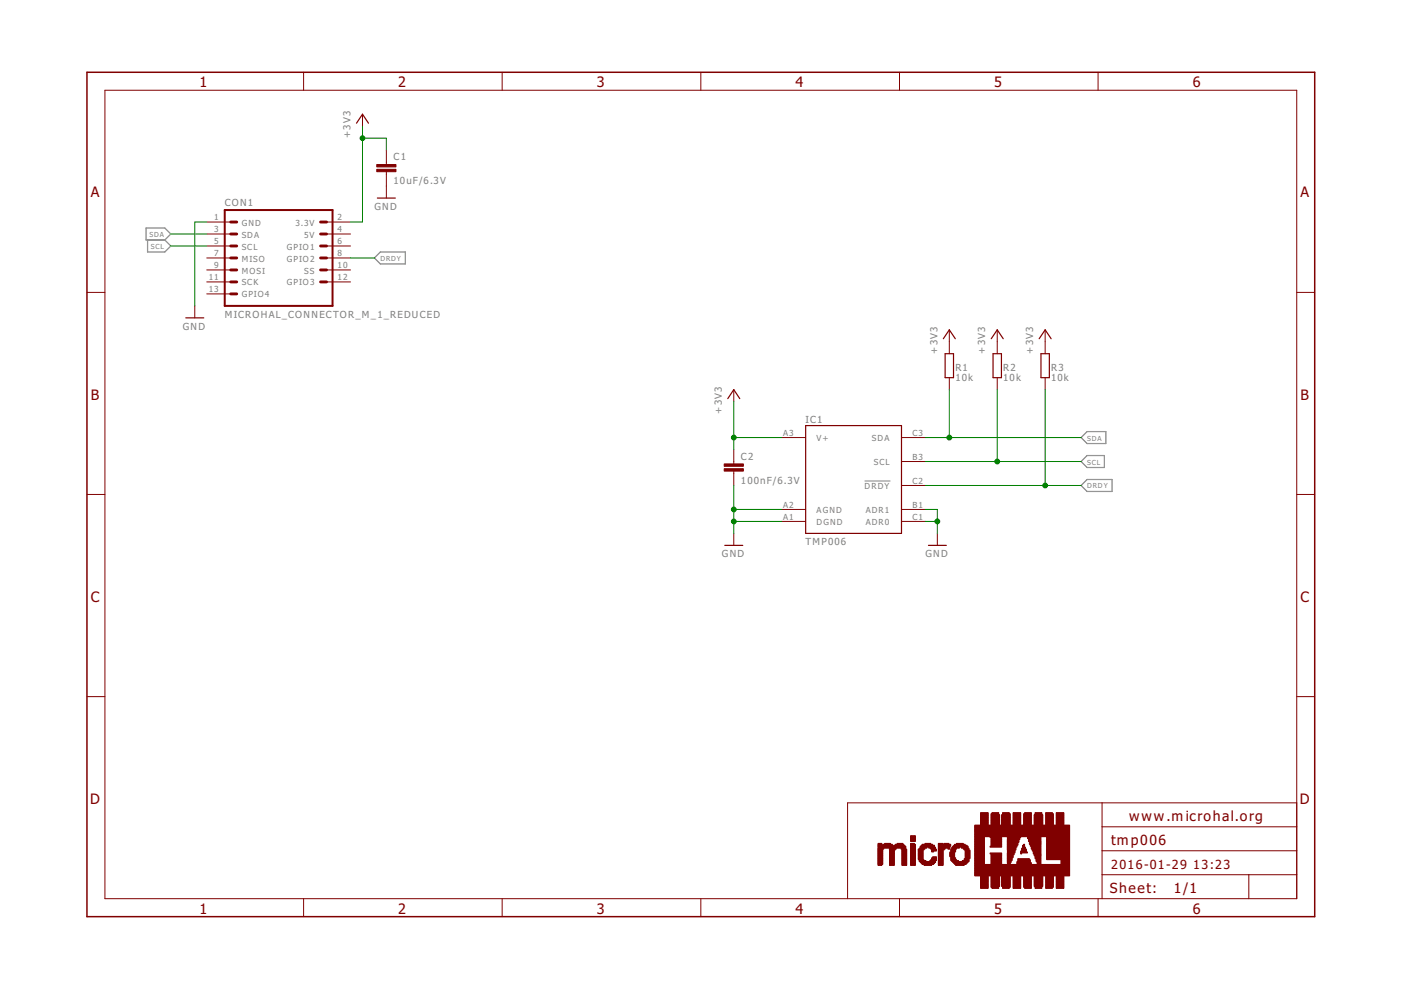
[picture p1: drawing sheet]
<svg xmlns="http://www.w3.org/2000/svg" width="297mm" height="210mm" viewBox="0 0 297 210" stroke-linecap="round" stroke-linejoin="round" font-family="sans-serif">
<path d="M183.3 102h5.5" fill="none" stroke="#808080" stroke-width=".21"/>
<path d="M31 48.3h3.9l1.3 1.3-1.3 1.3h-3.9zM31.3 50.9v2.5h3.6l1.3-1.2-1.3-1.3M80.6 53.4h5.3v2.6h-5.3l-1.2-1.3zM229.2 92.8l1.3-1.3h4v2.5h-4zM229.2 97.9l1.3-1.3h3.6v2.5h-3.6zM229.2 102.9l1.3-1.2h5.3v2.5h-5.3z" fill="none" stroke="#808080" stroke-width=".25"/>
<g fill="none" stroke="#800000" stroke-width=".21">
<path d="M22.2 19.1h252.7v171.4h-252.7zM64.4 15.3v3.8M106.5 15.3v3.8M148.6 15.3v3.8M190.7 15.3v3.8M232.8 15.3v3.8M76.9 24.2v2.6M81.9 31.8v3.1M81.9 36.4v5.6M43.8 47.1h5.1M43.8 49.6h5.1M43.8 52.2h5.1"/>
<path d="M43.8 54.7h5.1M43.8 57.2h5.1M43.8 59.8h5.1M69.2 47.1h5.1M69.2 49.6h5.1M69.2 52.2h5.1M69.2 54.7h5.1M69.2 57.2h5.1M69.2 59.8h5.1M18.4 62h3.8M41.3 64.9v2.5M43.8 62.3h5.1"/>
<path d="M201.3 69.9v5.1M211.4 69.9v5.1M221.6 69.9v5.1M274.9 62h3.8M155.6 82.6v2.6M155.6 95.3v3.1M155.6 99.9v3M165.7 92.8h5.1M191.1 97.9h5.1M191.1 92.8h5.1M201.3 80.1v2.5M211.4 80.1v2.5"/>
<path d="M221.6 80.1v2.5M18.4 104.8h3.8M155.6 113.1v2.5M165.7 110.6h5.1M165.7 108h5.1M191.1 110.6h5.1M191.1 108h5.1M191.1 102.9h5.1M198.7 113.1v2.5M274.9 104.8h3.8M18.4 147.7h3.8M274.9 147.7h3.8"/>
<path d="M233.7 170.2v20.3M233.7 175.3h41.2M274.9 170.2h-95.2v20.3M64.4 190.5v3.9M106.5 190.5v3.9M148.6 190.5v3.9M190.7 190.5v3.9M232.8 190.5v3.9M233.7 185.5h41.2M233.7 180.4h41.2M264.8 185.5v5"/>
</g>
<path d="M18.4 15.3h260.3v179.1h-260.3z" fill="none" stroke="#800000" stroke-width=".32"/>
<g fill="#800000" stroke="#800000" stroke-width=".21">
<path d="M207.9 188.2h1.6v.2h-1.6z"/>
<path d="M210.3 188.2h1.5v.2h-1.5z"/>
<path d="M212.6 188.2h1.4v.2h-1.4z"/>
<path d="M214.8 188.2h1.6v.2h-1.6z"/>
<path d="M217.2 188.2h1.5v.2h-1.5z"/>
<path d="M219.5 188.2h1.4v.2h-1.4z"/>
<path d="M221.7 188.2h1.4v.2h-1.4z"/>
<path d="M223.9 188.2h1.7v.2h-1.7z"/>
<path d="M207.9 187.9h1.6v.3h-1.6z"/>
<path d="M210.1 187.9h1.6v.3h-1.6z"/>
<path d="M212.6 187.9h1.6v.3h-1.6z"/>
<path d="M214.8 187.9h1.6v.3h-1.6z"/>
<path d="M217 187.9h1.7v.3h-1.7z"/>
<path d="M219.5 187.9h1.4v.3h-1.4z"/>
<path d="M221.7 187.9h1.6v.3h-1.6z"/>
<path d="M223.9 187.9h1.7v.3h-1.7z"/>
<path d="M207.9 187.7h1.6v.3h-1.6z"/>
<path d="M210.1 187.7h1.8v.3h-1.8z"/>
<path d="M212.4 187.7h1.8v.3h-1.8z"/>
<path d="M214.8 187.7h1.6v.3h-1.6z"/>
<path d="M217 187.7h1.7v.3h-1.7z"/>
<path d="M219.3 187.7h1.8v.3h-1.8z"/>
<path d="M221.7 187.7h1.6v.3h-1.6z"/>
<path d="M223.9 187.7h1.7v.3h-1.7z"/>
<path d="M207.9 187.5h1.6v.2h-1.6z"/>
<path d="M210.1 187.5h1.8v.2h-1.8z"/>
<path d="M212.4 187.5h1.8v.2h-1.8z"/>
<path d="M214.8 187.5h1.6v.2h-1.6z"/>
<path d="M217 187.5h1.7v.2h-1.7z"/>
<path d="M219.3 187.5h1.8v.2h-1.8z"/>
<path d="M221.7 187.5h1.6v.2h-1.6z"/>
<path d="M223.9 187.5h1.7v.2h-1.7z"/>
<path d="M207.9 187.3h1.6v.3h-1.6z"/>
<path d="M210.1 187.3h1.8v.3h-1.8z"/>
<path d="M212.4 187.3h1.8v.3h-1.8z"/>
<path d="M214.8 187.3h1.6v.3h-1.6z"/>
<path d="M217 187.3h1.7v.3h-1.7z"/>
<path d="M219.3 187.3h1.8v.3h-1.8z"/>
<path d="M221.7 187.3h1.6v.3h-1.6z"/>
<path d="M223.9 187.3h1.7v.3h-1.7z"/>
<path d="M207.9 187.1h1.6v.2h-1.6z"/>
<path d="M210.1 187.1h1.8v.2h-1.8z"/>
<path d="M212.4 187.1h1.8v.2h-1.8z"/>
<path d="M214.8 187.1h1.6v.2h-1.6z"/>
<path d="M217 187.1h1.7v.2h-1.7z"/>
<path d="M219.3 187.1h1.8v.2h-1.8z"/>
<path d="M221.7 187.1h1.6v.2h-1.6z"/>
<path d="M223.9 187.1h1.7v.2h-1.7z"/>
<path d="M207.9 186.9h1.6v.2h-1.6z"/>
<path d="M210.1 186.9h1.8v.2h-1.8z"/>
<path d="M212.4 186.9h1.8v.2h-1.8z"/>
<path d="M214.8 186.9h1.6v.2h-1.6z"/>
<path d="M217 186.9h1.7v.2h-1.7z"/>
<path d="M219.3 186.9h1.8v.2h-1.8z"/>
<path d="M221.7 186.9h1.6v.2h-1.6z"/>
<path d="M223.9 186.9h1.7v.2h-1.7z"/>
<path d="M207.9 186.7h1.6v.2h-1.6z"/>
<path d="M210.1 186.7h1.8v.2h-1.8z"/>
<path d="M212.4 186.7h1.8v.2h-1.8z"/>
<path d="M214.8 186.7h1.6v.2h-1.6z"/>
<path d="M217 186.7h1.7v.2h-1.7z"/>
<path d="M219.3 186.7h1.8v.2h-1.8z"/>
<path d="M221.7 186.7h1.6v.2h-1.6z"/>
<path d="M223.9 186.7h1.7v.2h-1.7z"/>
<path d="M207.9 186.5h1.6v.2h-1.6z"/>
<path d="M210.1 186.5h1.8v.2h-1.8z"/>
<path d="M212.4 186.5h1.8v.2h-1.8z"/>
<path d="M214.8 186.5h1.6v.2h-1.6z"/>
<path d="M217 186.5h1.7v.2h-1.7z"/>
<path d="M219.3 186.5h1.8v.2h-1.8z"/>
<path d="M221.7 186.5h1.6v.2h-1.6z"/>
<path d="M223.9 186.5h1.7v.2h-1.7z"/>
<path d="M207.9 186.3h1.6v.2h-1.6z"/>
<path d="M210.1 186.3h1.8v.2h-1.8z"/>
<path d="M212.4 186.3h1.8v.2h-1.8z"/>
<path d="M214.8 186.3h1.6v.2h-1.6z"/>
<path d="M217 186.3h1.7v.2h-1.7z"/>
<path d="M219.3 186.3h1.8v.2h-1.8z"/>
<path d="M221.7 186.3h1.6v.2h-1.6z"/>
<path d="M223.9 186.3h1.7v.2h-1.7z"/>
<path d="M207.9 186.1h1.6v.2h-1.6z"/>
<path d="M210.1 186.1h1.8v.2h-1.8z"/>
<path d="M212.4 186.1h1.8v.2h-1.8z"/>
<path d="M214.8 186.1h1.6v.2h-1.6z"/>
<path d="M217 186.1h1.7v.2h-1.7z"/>
<path d="M219.3 186.1h1.8v.2h-1.8z"/>
<path d="M221.7 186.1h1.6v.2h-1.6z"/>
<path d="M223.9 186.1h1.7v.2h-1.7z"/>
<path d="M207.9 185.9h1.6v.2h-1.6z"/>
<path d="M210.1 185.9h1.8v.2h-1.8z"/>
<path d="M212.4 185.9h1.8v.2h-1.8z"/>
<path d="M214.8 185.9h1.6v.2h-1.6z"/>
<path d="M217 185.9h1.7v.2h-1.7z"/>
<path d="M219.3 185.9h1.8v.2h-1.8z"/>
<path d="M221.7 185.9h1.6v.2h-1.6z"/>
<path d="M223.9 185.9h1.7v.2h-1.7z"/>
<path d="M207.9 185.7h1.6v.2h-1.6z"/>
<path d="M210.1 185.7h1.8v.2h-1.8z"/>
<path d="M212.4 185.7h1.8v.2h-1.8z"/>
<path d="M214.8 185.7h1.6v.2h-1.6z"/>
<path d="M217 185.7h1.7v.2h-1.7z"/>
<path d="M219.3 185.7h1.8v.2h-1.8z"/>
<path d="M221.7 185.7h1.6v.2h-1.6z"/>
<path d="M223.9 185.7h1.7v.2h-1.7z"/>
<path d="M206.7 185.5h20.1v.2h-20.1z"/>
<path d="M206.7 185.3h20.1v.2h-20.1z"/>
<path d="M206.7 185.1h20.1v.2h-20.1z"/>
<path d="M206.7 184.9h20.1v.2h-20.1z"/>
<path d="M206.7 184.7h20.1v.2h-20.1z"/>
<path d="M206.7 184.5h20.1v.2h-20.1z"/>
<path d="M206.7 184.3h20.1v.2h-20.1z"/>
<path d="M206.7 184.1h20.1v.2h-20.1z"/>
<path d="M206.7 183.9h20.1v.2h-20.1z"/>
<path d="M206.7 183.7h20.1v.2h-20.1z"/>
<path d="M206.7 183.5h20.1v.2h-20.1z"/>
<path d="M186.2 183.3h.8v.2h-.8z"/>
<path d="M188.6 183.3h1v.2h-1z"/>
<path d="M191.2 183.3h1v.2h-1z"/>
<path d="M193.1 183.3h1v.2h-1z"/>
<path d="M195.9 183.3h1.6v.2h-1.6z"/>
<path d="M198.9 183.3h1.1v.2h-1.1z"/>
<path d="M202.6 183.3h1.8v.2h-1.8z"/>
<path d="M206.7 183.3h20.1v.2h-20.1z"/>
<path d="M186.1 183.1h1.1v.2h-1.1z"/>
<path d="M188.6 183.1h1v.2h-1z"/>
<path d="M191.2 183.1h1v.2h-1z"/>
<path d="M193.1 183.1h1v.2h-1z"/>
<path d="M195.5 183.1h2.5v.2h-2.5z"/>
<path d="M198.9 183.1h1.1v.2h-1.1z"/>
<path d="M202.4 183.1h2.5v.2h-2.5z"/>
<path d="M206.7 183.1h2v.2h-2z"/>
<path d="M210.1 183.1h2.3v.2h-2.3z"/>
<path d="M213.6 183.1h.6v.2h-.6z"/>
<path d="M215.6 183.1h3.1v.2h-3.1z"/>
<path d="M220.1 183.1h.6v.2h-.6z"/>
<path d="M225 183.1h1.8v.2h-1.8z"/>
<path d="M186.1 182.9h1.1v.2h-1.1z"/>
<path d="M188.6 182.9h1v.2h-1z"/>
<path d="M191.2 182.9h1v.2h-1z"/>
<path d="M193.1 182.9h1v.2h-1z"/>
<path d="M195.3 182.9h2.8v.2h-2.8z"/>
<path d="M198.9 182.9h1.1v.2h-1.1z"/>
<path d="M202.2 182.9h2.8v.2h-2.8z"/>
<path d="M206.7 182.9h2v.2h-2z"/>
<path d="M210.1 182.9h2.3v.2h-2.3z"/>
<path d="M213.6 182.9h.6v.2h-.6z"/>
<path d="M215.6 182.9h3.1v.2h-3.1z"/>
<path d="M219.9 182.9h.8v.2h-.8z"/>
<path d="M225 182.9h1.8v.2h-1.8z"/>
<path d="M186.1 182.7h1.1v.2h-1.1z"/>
<path d="M188.6 182.7h1v.2h-1z"/>
<path d="M191.2 182.7h1v.2h-1z"/>
<path d="M193.1 182.7h1v.2h-1z"/>
<path d="M195.1 182.7h3.3v.2h-3.3z"/>
<path d="M198.9 182.7h1.1v.2h-1.1z"/>
<path d="M202 182.7h3.3v.2h-3.3z"/>
<path d="M206.7 182.7h2v.2h-2z"/>
<path d="M210.1 182.7h2.3v.2h-2.3z"/>
<path d="M213.6 182.7h.8v.2h-.8z"/>
<path d="M215.6 182.7h2.8v.2h-2.8z"/>
<path d="M219.9 182.7h.8v.2h-.8z"/>
<path d="M225 182.7h1.8v.2h-1.8z"/>
<path d="M186.1 182.5h1.1v.2h-1.1z"/>
<path d="M188.6 182.5h1v.2h-1z"/>
<path d="M191.2 182.5h1v.2h-1z"/>
<path d="M193.1 182.5h1v.2h-1z"/>
<path d="M194.9 182.5h1.4v.2h-1.4z"/>
<path d="M197.1 182.5h1.3v.2h-1.3z"/>
<path d="M198.9 182.5h1.1v.2h-1.1z"/>
<path d="M201.8 182.5h1.4v.2h-1.4z"/>
<path d="M204 182.5h1.5v.2h-1.5z"/>
<path d="M206.7 182.5h2v.2h-2z"/>
<path d="M210.1 182.5h2.3v.2h-2.3z"/>
<path d="M213.6 182.5h.8v.2h-.8z"/>
<path d="M215.8 182.5h2.6v.2h-2.6z"/>
<path d="M219.7 182.5h1v.2h-1z"/>
<path d="M225 182.5h1.8v.2h-1.8z"/>
<path d="M186.1 182.3h1.1v.2h-1.1z"/>
<path d="M188.6 182.3h1v.2h-1z"/>
<path d="M191.2 182.3h1v.2h-1z"/>
<path d="M193.1 182.3h1v.2h-1z"/>
<path d="M194.9 182.3h1v.2h-1z"/>
<path d="M197.3 182.3h1.2v.2h-1.2z"/>
<path d="M198.9 182.3h1.1v.2h-1.1z"/>
<path d="M201.6 182.3h1.2v.2h-1.2z"/>
<path d="M204.4 182.3h1v.2h-1z"/>
<path d="M206.7 182.3h2v.2h-2z"/>
<path d="M210.1 182.3h2.3v.2h-2.3z"/>
<path d="M213.6 182.3h1v.2h-1z"/>
<path d="M215.8 182.3h2.6v.2h-2.6z"/>
<path d="M219.7 182.3h1v.2h-1z"/>
<path d="M225 182.3h1.8v.2h-1.8z"/>
<path d="M186.1 182.1h1.1v.2h-1.1z"/>
<path d="M188.6 182.1h1v.2h-1z"/>
<path d="M191.2 182.1h1v.2h-1z"/>
<path d="M193.1 182.1h1v.2h-1z"/>
<path d="M194.7 182.1h1v.2h-1z"/>
<path d="M197.5 182.1h1v.2h-1z"/>
<path d="M198.9 182.1h1.1v.2h-1.1z"/>
<path d="M201.6 182.1h1v.2h-1z"/>
<path d="M204.4 182.1h1v.2h-1z"/>
<path d="M206.7 182.1h2v.2h-2z"/>
<path d="M210.1 182.1h2.3v.2h-2.3z"/>
<path d="M213.6 182.1h1v.2h-1z"/>
<path d="M215.8 182.1h2.4v.2h-2.4z"/>
<path d="M219.7 182.1h1v.2h-1z"/>
<path d="M221.9 182.1h4.9v.2h-4.9z"/>
<path d="M186.1 181.9h1.1v.2h-1.1z"/>
<path d="M188.6 181.9h1v.2h-1z"/>
<path d="M191.2 181.9h1v.2h-1z"/>
<path d="M193.1 181.9h1v.2h-1z"/>
<path d="M194.7 181.9h1v.2h-1z"/>
<path d="M197.5 181.9h1v.2h-1z"/>
<path d="M198.9 181.9h1.1v.2h-1.1z"/>
<path d="M201.6 181.9h1v.2h-1z"/>
<path d="M204.6 181.9h1.1v.2h-1.1z"/>
<path d="M206.7 181.9h2v.2h-2z"/>
<path d="M210.1 181.9h2.3v.2h-2.3z"/>
<path d="M213.6 181.9h1v.2h-1z"/>
<path d="M219.5 181.9h1.2v.2h-1.2z"/>
<path d="M221.9 181.9h4.9v.2h-4.9z"/>
<path d="M186.1 181.7h1.1v.2h-1.1z"/>
<path d="M188.6 181.7h1v.2h-1z"/>
<path d="M191.2 181.7h1v.2h-1z"/>
<path d="M193.1 181.7h1v.2h-1z"/>
<path d="M194.7 181.7h1v.2h-1z"/>
<path d="M197.7 181.7h.8v.2h-.8z"/>
<path d="M198.9 181.7h1.1v.2h-1.1z"/>
<path d="M201.6 181.7h.8v.2h-.8z"/>
<path d="M204.6 181.7h1.1v.2h-1.1z"/>
<path d="M206.7 181.7h2v.2h-2z"/>
<path d="M210.1 181.7h2.3v.2h-2.3z"/>
<path d="M213.6 181.7h1.2v.2h-1.2z"/>
<path d="M219.5 181.7h1.2v.2h-1.2z"/>
<path d="M221.9 181.7h4.9v.2h-4.9z"/>
<path d="M186.1 181.4h1.1v.3h-1.1z"/>
<path d="M188.6 181.4h1v.3h-1z"/>
<path d="M191.2 181.4h1v.3h-1z"/>
<path d="M193.1 181.4h1v.3h-1z"/>
<path d="M194.7 181.4h1v.3h-1z"/>
<path d="M198.9 181.4h1.1v.3h-1.1z"/>
<path d="M201.4 181.4h1v.3h-1z"/>
<path d="M204.6 181.4h1.1v.3h-1.1z"/>
<path d="M206.7 181.4h2v.3h-2z"/>
<path d="M210.1 181.4h2.3v.3h-2.3z"/>
<path d="M213.6 181.4h1.2v.3h-1.2z"/>
<path d="M219.5 181.4h1.2v.3h-1.2z"/>
<path d="M221.9 181.4h4.9v.3h-4.9z"/>
<path d="M186.1 181.3h1.1v.2h-1.1z"/>
<path d="M188.6 181.3h1v.2h-1z"/>
<path d="M191.2 181.3h1v.2h-1z"/>
<path d="M193.1 181.3h1v.2h-1z"/>
<path d="M194.7 181.3h1v.2h-1z"/>
<path d="M198.9 181.3h1.1v.2h-1.1z"/>
<path d="M201.4 181.3h1v.2h-1z"/>
<path d="M204.6 181.3h1.1v.2h-1.1z"/>
<path d="M206.7 181.3h2v.2h-2z"/>
<path d="M210.1 181.3h2.3v.2h-2.3z"/>
<path d="M213.6 181.3h1.2v.2h-1.2z"/>
<path d="M219.3 181.3h1.4v.2h-1.4z"/>
<path d="M221.9 181.3h4.9v.2h-4.9z"/>
<path d="M186.1 181h1.1v.3h-1.1z"/>
<path d="M188.6 181h1v.3h-1z"/>
<path d="M191.2 181h1v.3h-1z"/>
<path d="M193.1 181h1v.3h-1z"/>
<path d="M194.7 181h1v.3h-1z"/>
<path d="M198.9 181h1.1v.3h-1.1z"/>
<path d="M201.4 181h1v.3h-1z"/>
<path d="M204.6 181h1.1v.3h-1.1z"/>
<path d="M206.7 181h2v.3h-2z"/>
<path d="M210.1 181h2.3v.3h-2.3z"/>
<path d="M213.6 181h1.4v.3h-1.4z"/>
<path d="M219.3 181h1.4v.3h-1.4z"/>
<path d="M221.9 181h4.9v.3h-4.9z"/>
<path d="M186.1 180.8h1.1v.3h-1.1z"/>
<path d="M188.6 180.8h1v.3h-1z"/>
<path d="M191.2 180.8h1v.3h-1z"/>
<path d="M193.1 180.8h1v.3h-1z"/>
<path d="M194.7 180.8h1v.3h-1z"/>
<path d="M198.9 180.8h1.1v.3h-1.1z"/>
<path d="M201.4 180.8h1v.3h-1z"/>
<path d="M204.6 180.8h1.1v.3h-1.1z"/>
<path d="M206.7 180.8h2v.3h-2z"/>
<path d="M209.9 180.8h2.5v.3h-2.5z"/>
<path d="M213.6 180.8h1.4v.3h-1.4z"/>
<path d="M216.4 180.8h.2v.3h-.2z"/>
<path d="M219.1 180.8h1.6v.3h-1.6z"/>
<path d="M221.9 180.8h4.9v.3h-4.9z"/>
<path d="M186.1 180.6h1.1v.2h-1.1z"/>
<path d="M188.6 180.6h1v.2h-1z"/>
<path d="M191.2 180.6h1v.2h-1z"/>
<path d="M193.1 180.6h1v.2h-1z"/>
<path d="M194.7 180.6h1v.2h-1z"/>
<path d="M198.9 180.6h1.1v.2h-1.1z"/>
<path d="M201.4 180.6h1v.2h-1z"/>
<path d="M204.6 180.6h1.1v.2h-1.1z"/>
<path d="M206.7 180.6h2v.2h-2z"/>
<path d="M213.6 180.6h1.6v.2h-1.6z"/>
<path d="M216.4 180.6h1.4v.2h-1.4z"/>
<path d="M219.1 180.6h1.6v.2h-1.6z"/>
<path d="M221.9 180.6h4.9v.2h-4.9z"/>
<path d="M186.1 180.4h1.1v.2h-1.1z"/>
<path d="M188.6 180.4h1v.2h-1z"/>
<path d="M191.2 180.4h1v.2h-1z"/>
<path d="M193.1 180.4h1v.2h-1z"/>
<path d="M194.7 180.4h1v.2h-1z"/>
<path d="M197.5 180.4h.5v.2h-.5z"/>
<path d="M198.9 180.4h1.1v.2h-1.1z"/>
<path d="M201.6 180.4h1v.2h-1z"/>
<path d="M204.6 180.4h1.1v.2h-1.1z"/>
<path d="M206.7 180.4h2v.2h-2z"/>
<path d="M213.6 180.4h1.6v.2h-1.6z"/>
<path d="M216.4 180.4h1.2v.2h-1.2z"/>
<path d="M219.1 180.4h1.6v.2h-1.6z"/>
<path d="M221.9 180.4h4.9v.2h-4.9z"/>
<path d="M186.1 180.2h1.1v.2h-1.1z"/>
<path d="M188.6 180.2h1v.2h-1z"/>
<path d="M191.2 180.2h1v.2h-1z"/>
<path d="M193.1 180.2h1v.2h-1z"/>
<path d="M194.7 180.2h1v.2h-1z"/>
<path d="M197.5 180.2h1v.2h-1z"/>
<path d="M198.9 180.2h1.1v.2h-1.1z"/>
<path d="M201.6 180.2h1v.2h-1z"/>
<path d="M204.6 180.2h1.1v.2h-1.1z"/>
<path d="M206.7 180.2h2v.2h-2z"/>
<path d="M213.6 180.2h1.6v.2h-1.6z"/>
<path d="M216.6 180.2h1v.2h-1z"/>
<path d="M218.9 180.2h1.8v.2h-1.8z"/>
<path d="M221.9 180.2h4.9v.2h-4.9z"/>
<path d="M186.1 180h1.1v.2h-1.1z"/>
<path d="M188.6 180h1.2v.2h-1.2z"/>
<path d="M191.2 180h1v.2h-1z"/>
<path d="M193.1 180h1v.2h-1z"/>
<path d="M194.7 180h1.2v.2h-1.2z"/>
<path d="M197.5 180h1v.2h-1z"/>
<path d="M198.9 180h1.3v.2h-1.3z"/>
<path d="M201.6 180h1v.2h-1z"/>
<path d="M204.4 180h1v.2h-1z"/>
<path d="M206.7 180h2v.2h-2z"/>
<path d="M213.6 180h1.8v.2h-1.8z"/>
<path d="M216.6 180h1v.2h-1z"/>
<path d="M218.9 180h1.8v.2h-1.8z"/>
<path d="M221.9 180h4.9v.2h-4.9z"/>
<path d="M186.1 179.8h1.3v.2h-1.3z"/>
<path d="M188.6 179.8h1.4v.2h-1.4z"/>
<path d="M191 179.8h1v.2h-1z"/>
<path d="M193.1 179.8h1v.2h-1z"/>
<path d="M194.9 179.8h1.2v.2h-1.2z"/>
<path d="M197.3 179.8h1v.2h-1z"/>
<path d="M198.9 179.8h1.5v.2h-1.5z"/>
<path d="M201 179.8h.4v.2h-.4z"/>
<path d="M201.8 179.8h1v.2h-1z"/>
<path d="M204.2 179.8h1.2v.2h-1.2z"/>
<path d="M206.7 179.8h2v.2h-2z"/>
<path d="M213.6 179.8h1.8v.2h-1.8z"/>
<path d="M216.6 179.8h.8v.2h-.8z"/>
<path d="M218.7 179.8h2v.2h-2z"/>
<path d="M221.9 179.8h4.9v.2h-4.9z"/>
<path d="M186.2 179.6h5.8v.2h-5.8z"/>
<path d="M193.1 179.6h1v.2h-1z"/>
<path d="M195.1 179.6h1.4v.2h-1.4z"/>
<path d="M196.9 179.6h1.5v.2h-1.5z"/>
<path d="M198.9 179.6h2.5v.2h-2.5z"/>
<path d="M201.8 179.6h1.6v.2h-1.6z"/>
<path d="M203.8 179.6h1.5v.2h-1.5z"/>
<path d="M206.7 179.6h2v.2h-2z"/>
<path d="M213.6 179.6h1.8v.2h-1.8z"/>
<path d="M216.8 179.6h.6v.2h-.6z"/>
<path d="M218.7 179.6h2v.2h-2z"/>
<path d="M221.9 179.6h4.9v.2h-4.9z"/>
<path d="M186.2 179.4h5.8v.2h-5.8z"/>
<path d="M193.1 179.4h1v.2h-1z"/>
<path d="M195.1 179.4h3v.2h-3z"/>
<path d="M198.9 179.4h2.5v.2h-2.5z"/>
<path d="M202 179.4h3.3v.2h-3.3z"/>
<path d="M206.7 179.4h2v.2h-2z"/>
<path d="M209.9 179.4h2.5v.2h-2.5z"/>
<path d="M213.6 179.4h2v.2h-2z"/>
<path d="M216.8 179.4h.4v.2h-.4z"/>
<path d="M218.7 179.4h2v.2h-2z"/>
<path d="M221.9 179.4h4.9v.2h-4.9z"/>
<path d="M186.1 179.2h3.3v.2h-3.3z"/>
<path d="M189.6 179.2h2.2v.2h-2.2z"/>
<path d="M193.1 179.2h1v.2h-1z"/>
<path d="M195.3 179.2h2.8v.2h-2.8z"/>
<path d="M198.9 179.2h2.7v.2h-2.7z"/>
<path d="M202.2 179.2h2.8v.2h-2.8z"/>
<path d="M206.7 179.2h2v.2h-2z"/>
<path d="M210.1 179.2h2.3v.2h-2.3z"/>
<path d="M213.6 179.2h2v.2h-2z"/>
<path d="M216.8 179.2h.4v.2h-.4z"/>
<path d="M218.4 179.2h2.3v.2h-2.3z"/>
<path d="M221.9 179.2h4.9v.2h-4.9z"/>
<path d="M186.2 179h.8v.2h-.8z"/>
<path d="M187.2 179h2v.2h-2z"/>
<path d="M189.8 179h1.8v.2h-1.8z"/>
<path d="M193.1 179h1v.2h-1z"/>
<path d="M195.5 179h2.2v.2h-2.2z"/>
<path d="M198.9 179h2.7v.2h-2.7z"/>
<path d="M202.4 179h2.2v.2h-2.2z"/>
<path d="M206.7 179h2v.2h-2z"/>
<path d="M210.1 179h2.3v.2h-2.3z"/>
<path d="M213.6 179h2.2v.2h-2.2z"/>
<path d="M217 179h.2v.2h-.2z"/>
<path d="M218.4 179h2.3v.2h-2.3z"/>
<path d="M221.9 179h4.9v.2h-4.9z"/>
<path d="M186.2 178.8h.8v.2h-.8z"/>
<path d="M187.6 178.8h1.2v.2h-1.2z"/>
<path d="M190.2 178.8h1.2v.2h-1.2z"/>
<path d="M193.1 178.8h.8v.2h-.8z"/>
<path d="M196.1 178.8h1.2v.2h-1.2z"/>
<path d="M198.9 178.8h1.1v.2h-1.1z"/>
<path d="M200.2 178.8h1v.2h-1z"/>
<path d="M202.8 178.8h1.4v.2h-1.4z"/>
<path d="M206.7 178.8h2v.2h-2z"/>
<path d="M210.1 178.8h2.3v.2h-2.3z"/>
<path d="M213.6 178.8h2.2v.2h-2.2z"/>
<path d="M218.2 178.8h2.5v.2h-2.5z"/>
<path d="M221.9 178.8h4.9v.2h-4.9z"/>
<path d="M206.7 178.6h2v.2h-2z"/>
<path d="M210.1 178.6h2.3v.2h-2.3z"/>
<path d="M213.6 178.6h2.2v.2h-2.2z"/>
<path d="M218.2 178.6h2.5v.2h-2.5z"/>
<path d="M221.9 178.6h4.9v.2h-4.9z"/>
<path d="M206.7 178.4h2v.2h-2z"/>
<path d="M210.1 178.4h2.3v.2h-2.3z"/>
<path d="M213.6 178.4h2.4v.2h-2.4z"/>
<path d="M218.2 178.4h2.5v.2h-2.5z"/>
<path d="M221.9 178.4h4.9v.2h-4.9z"/>
<path d="M193.1 178.2h1v.2h-1z"/>
<path d="M206.7 178.2h2v.2h-2z"/>
<path d="M210.1 178.2h2.3v.2h-2.3z"/>
<path d="M213.6 178.2h2.4v.2h-2.4z"/>
<path d="M218.1 178.2h2.6v.2h-2.6z"/>
<path d="M221.9 178.2h4.9v.2h-4.9z"/>
<path d="M193.1 178h1v.2h-1z"/>
<path d="M206.7 178h2v.2h-2z"/>
<path d="M210.1 178h2.3v.2h-2.3z"/>
<path d="M213.6 178h2.4v.2h-2.4z"/>
<path d="M218.1 178h2.6v.2h-2.6z"/>
<path d="M221.9 178h4.9v.2h-4.9z"/>
<path d="M193.1 177.8h1v.2h-1z"/>
<path d="M206.7 177.8h2v.2h-2z"/>
<path d="M210.1 177.8h2.3v.2h-2.3z"/>
<path d="M213.6 177.8h2.6v.2h-2.6z"/>
<path d="M218.1 177.8h2.6v.2h-2.6z"/>
<path d="M221.9 177.8h4.9v.2h-4.9z"/>
<path d="M193.1 177.6h1v.2h-1z"/>
<path d="M206.7 177.6h2v.2h-2z"/>
<path d="M210.1 177.6h2.3v.2h-2.3z"/>
<path d="M213.6 177.6h2.6v.2h-2.6z"/>
<path d="M217.8 177.6h2.9v.2h-2.9z"/>
<path d="M221.9 177.6h4.9v.2h-4.9z"/>
<path d="M193.1 177.4h1v.2h-1z"/>
<path d="M206.7 177.4h2v.2h-2z"/>
<path d="M209.9 177.4h2.5v.2h-2.5z"/>
<path d="M213.6 177.4h2.8v.2h-2.8z"/>
<path d="M217.8 177.4h2.9v.2h-2.9z"/>
<path d="M221.9 177.4h4.9v.2h-4.9z"/>
<path d="M193.1 177.2h1v.2h-1z"/>
<path d="M206.7 177.2h20.1v.2h-20.1z"/>
<path d="M206.7 177h20.1v.2h-20.1z"/>
<path d="M206.7 176.8h20.1v.2h-20.1z"/>
<path d="M206.7 176.6h20.1v.2h-20.1z"/>
<path d="M206.7 176.4h20.1v.2h-20.1z"/>
<path d="M206.7 176.2h20.1v.2h-20.1z"/>
<path d="M206.7 176h20.1v.2h-20.1z"/>
<path d="M206.7 175.8h20.1v.2h-20.1z"/>
<path d="M206.7 175.6h20.1v.2h-20.1z"/>
<path d="M206.7 175.3h20.1v.3h-20.1z"/>
<path d="M206.7 175.2h20.1v.2h-20.1z"/>
<path d="M206.7 174.9h20.1v.3h-20.1z"/>
<path d="M207.9 174.8h1.6v.2h-1.6z"/>
<path d="M210.1 174.8h1.8v.2h-1.8z"/>
<path d="M212.4 174.8h1.8v.2h-1.8z"/>
<path d="M214.8 174.8h1.6v.2h-1.6z"/>
<path d="M217 174.8h1.7v.2h-1.7z"/>
<path d="M219.3 174.8h1.8v.2h-1.8z"/>
<path d="M221.7 174.8h1.6v.2h-1.6z"/>
<path d="M223.9 174.8h1.7v.2h-1.7z"/>
<path d="M207.9 174.5h1.6v.3h-1.6z"/>
<path d="M210.1 174.5h1.8v.3h-1.8z"/>
<path d="M212.4 174.5h1.8v.3h-1.8z"/>
<path d="M214.8 174.5h1.6v.3h-1.6z"/>
<path d="M217 174.5h1.7v.3h-1.7z"/>
<path d="M219.3 174.5h1.8v.3h-1.8z"/>
<path d="M221.7 174.5h1.6v.3h-1.6z"/>
<path d="M223.9 174.5h1.7v.3h-1.7z"/>
<path d="M207.9 174.3h1.6v.2h-1.6z"/>
<path d="M210.1 174.3h1.8v.2h-1.8z"/>
<path d="M212.4 174.3h1.8v.2h-1.8z"/>
<path d="M214.8 174.3h1.6v.2h-1.6z"/>
<path d="M217 174.3h1.7v.2h-1.7z"/>
<path d="M219.3 174.3h1.8v.2h-1.8z"/>
<path d="M221.7 174.3h1.6v.2h-1.6z"/>
<path d="M223.9 174.3h1.7v.2h-1.7z"/>
<path d="M207.9 174.1h1.6v.2h-1.6z"/>
<path d="M210.1 174.1h1.8v.2h-1.8z"/>
<path d="M212.4 174.1h1.8v.2h-1.8z"/>
<path d="M214.8 174.1h1.6v.2h-1.6z"/>
<path d="M217 174.1h1.7v.2h-1.7z"/>
<path d="M219.3 174.1h1.8v.2h-1.8z"/>
<path d="M221.7 174.1h1.6v.2h-1.6z"/>
<path d="M223.9 174.1h1.7v.2h-1.7z"/>
<path d="M207.9 173.9h1.6v.2h-1.6z"/>
<path d="M210.1 173.9h1.8v.2h-1.8z"/>
<path d="M212.4 173.9h1.8v.2h-1.8z"/>
<path d="M214.8 173.9h1.6v.2h-1.6z"/>
<path d="M217 173.9h1.7v.2h-1.7z"/>
<path d="M219.3 173.9h1.8v.2h-1.8z"/>
<path d="M221.7 173.9h1.6v.2h-1.6z"/>
<path d="M223.9 173.9h1.7v.2h-1.7z"/>
<path d="M207.9 173.7h1.6v.2h-1.6z"/>
<path d="M210.1 173.7h1.8v.2h-1.8z"/>
<path d="M212.4 173.7h1.8v.2h-1.8z"/>
<path d="M214.8 173.7h1.6v.2h-1.6z"/>
<path d="M217 173.7h1.7v.2h-1.7z"/>
<path d="M219.3 173.7h1.8v.2h-1.8z"/>
<path d="M221.7 173.7h1.6v.2h-1.6z"/>
<path d="M223.9 173.7h1.7v.2h-1.7z"/>
<path d="M207.9 173.5h1.6v.2h-1.6z"/>
<path d="M210.1 173.5h1.8v.2h-1.8z"/>
<path d="M212.4 173.5h1.8v.2h-1.8z"/>
<path d="M214.8 173.5h1.6v.2h-1.6z"/>
<path d="M217 173.5h1.7v.2h-1.7z"/>
<path d="M219.3 173.5h1.8v.2h-1.8z"/>
<path d="M221.7 173.5h1.6v.2h-1.6z"/>
<path d="M223.9 173.5h1.7v.2h-1.7z"/>
<path d="M207.9 173.3h1.6v.2h-1.6z"/>
<path d="M210.1 173.3h1.8v.2h-1.8z"/>
<path d="M212.4 173.3h1.8v.2h-1.8z"/>
<path d="M214.8 173.3h1.6v.2h-1.6z"/>
<path d="M217 173.3h1.7v.2h-1.7z"/>
<path d="M219.3 173.3h1.8v.2h-1.8z"/>
<path d="M221.7 173.3h1.6v.2h-1.6z"/>
<path d="M223.9 173.3h1.7v.2h-1.7z"/>
<path d="M207.9 173.1h1.6v.2h-1.6z"/>
<path d="M210.1 173.1h1.8v.2h-1.8z"/>
<path d="M212.4 173.1h1.8v.2h-1.8z"/>
<path d="M214.8 173.1h1.6v.2h-1.6z"/>
<path d="M217 173.1h1.7v.2h-1.7z"/>
<path d="M219.3 173.1h1.8v.2h-1.8z"/>
<path d="M221.7 173.1h1.6v.2h-1.6z"/>
<path d="M223.9 173.1h1.7v.2h-1.7z"/>
<path d="M207.9 172.9h1.6v.2h-1.6z"/>
<path d="M210.1 172.9h1.8v.2h-1.8z"/>
<path d="M212.4 172.9h1.8v.2h-1.8z"/>
<path d="M214.8 172.9h1.6v.2h-1.6z"/>
<path d="M217 172.9h1.7v.2h-1.7z"/>
<path d="M219.3 172.9h1.8v.2h-1.8z"/>
<path d="M221.7 172.9h1.6v.2h-1.6z"/>
<path d="M223.9 172.9h1.7v.2h-1.7z"/>
<path d="M207.9 172.7h1.6v.2h-1.6z"/>
<path d="M210.1 172.7h1.8v.2h-1.8z"/>
<path d="M212.4 172.7h1.8v.2h-1.8z"/>
<path d="M214.8 172.7h1.6v.2h-1.6z"/>
<path d="M217 172.7h1.7v.2h-1.7z"/>
<path d="M219.3 172.7h1.8v.2h-1.8z"/>
<path d="M221.7 172.7h1.6v.2h-1.6z"/>
<path d="M223.9 172.7h1.7v.2h-1.7z"/>
<path d="M207.9 172.5h1.6v.2h-1.6z"/>
<path d="M210.1 172.5h1.6v.2h-1.6z"/>
<path d="M212.6 172.5h1.6v.2h-1.6z"/>
<path d="M214.8 172.5h1.6v.2h-1.6z"/>
<path d="M217 172.5h1.7v.2h-1.7z"/>
<path d="M219.5 172.5h1.4v.2h-1.4z"/>
<path d="M221.7 172.5h1.6v.2h-1.6z"/>
<path d="M223.9 172.5h1.7v.2h-1.7z"/>
<path d="M207.9 172.3h1.6v.2h-1.6z"/>
<path d="M210.3 172.3h1.5v.2h-1.5z"/>
<path d="M212.6 172.3h1.4v.2h-1.4z"/>
<path d="M214.8 172.3h1.6v.2h-1.6z"/>
<path d="M217.2 172.3h1.5v.2h-1.5z"/>
<path d="M219.5 172.3h1.4v.2h-1.4z"/>
<path d="M221.7 172.3h1.4v.2h-1.4z"/>
<path d="M223.9 172.3h1.7v.2h-1.7z"/>
<path d="M79.9 35.9h4v.5h-4z"/>
<path d="M79.9 34.9h4v.5h-4z"/>
<path d="M153.5 99.4h4.1v.5h-4.1z"/>
<path d="M153.5 98.4h4.1v.5h-4.1z"/>
</g>
<path d="M47.6 44.5h22.9v20.4h-22.9z" fill="none" stroke="#800000" stroke-width=".42"/>
<g fill="none" stroke="#800000" stroke-width=".61">
<path d="M48.9 52.2h1.3M48.9 49.6h1.3M48.9 47.1h1.3M48.9 59.8h1.3M48.9 57.2h1.3M48.9 54.7h1.3M68 52.2h1.2M68 49.6h1.2M68 47.1h1.2M68 59.8h1.2M68 57.2h1.2M68 54.7h1.2"/>
<path d="M48.9 62.3h1.3"/>
</g>
<g fill="none" stroke="#800000" stroke-width=".25">
<path d="M75.6 26.1l1.3-1.9 1.2 1.9M80 42h3.8M39.4 67.4h3.8M200 71.8l1.3-1.9 1.2 1.9M200.4 75h1.8v5.1h-1.8zM210.2 71.8l1.2-1.9 1.3 1.9M210.5 75h1.8v5.1h-1.8zM220.3 71.8l1.3-1.9 1.3 1.9M220.7 75h1.8v5.1h-1.8zM154.3 84.5l1.3-1.9 1.2 1.9M170.8 90.2h20.3v22.9h-20.3zM153.7 115.6h3.8"/>
<path d="M196.8 115.6h3.8"/>
</g>
<g fill="none" stroke="#008000" stroke-width=".21">
<path d="M76.9 26.8v20.3h-2.6M76.9 29.3h5v2.5M36.2 49.6h7.6M36.2 52.2h7.6M43.8 47.1h-2.5v17.8M74.3 54.7h5.1M155.6 85.2v10.1M155.6 92.8h10.1M196.2 92.8h33M196.2 97.9h33M201.3 82.6v10.2M211.4 82.6v15.3"/>
<path d="M221.6 82.6v20.3M155.6 102.9v10.2M155.6 110.6h10.1M155.6 108h10.1M196.2 110.6h2.5M196.2 108h2.5v5.1M196.2 102.9h33"/>
</g>
<g fill="#008000" stroke="#008000" stroke-width=".21">
<circle cx="155.6" cy="110.6" r=".51"/>
<circle cx="155.6" cy="108" r=".51"/>
<circle cx="198.7" cy="110.6" r=".51"/>
<circle cx="155.6" cy="92.8" r=".51"/>
<circle cx="76.9" cy="29.3" r=".51"/>
<circle cx="201.3" cy="92.8" r=".51"/>
<circle cx="211.4" cy="97.9" r=".51"/>
<circle cx="221.6" cy="102.9" r=".51"/>
</g>
<g font-size="3.7" fill="#800000">
<text x="42.3" y="18.5">1</text>
<text x="84.4" y="18.5">2</text>
<text x="126.5" y="18.5">3</text>
<text x="168.7" y="18.5">4</text>
<text x="210.8" y="18.5">5</text>
<text x="252.9" y="18.5">6</text>
<text x="19.2" y="41.9">A</text>
<text x="275.7" y="41.9">A</text>
<text x="19.3" y="84.7">B</text>
<text x="275.8" y="84.7">B</text>
<text x="19.2" y="127.6">C</text>
<text x="275.7" y="127.6">C</text>
<text x="19.1" y="170.4">D</text>
<text x="275.6" y="170.4">D</text>
<text x="42.3" y="193.7">1</text>
<text x="84.4" y="193.7">2</text>
<text x="126.5" y="193.7">3</text>
<text x="168.7" y="193.7">4</text>
<text x="210.8" y="193.7">5</text>
<text x="252.9" y="193.7">6</text>
</g>
<g font-size="3.6" fill="#800000">
<text x="235.6" y="179.1">tmp006</text>
<text x="239.4" y="174">www.microhal.org</text>
<text x="235.3" y="189.4">Sheet:</text>
<text x="248.9" y="189.3">1/1</text>
</g>
<g font-size="3.2" fill="#800000">
<text x="235.6" y="184.2">2016-01-29</text>
<text x="253" y="184.2">13:23</text>
</g>
<g font-size="2.5" fill="#808080">
<text x="74.3" y="29.3" transform="rotate(-90 74.3 29.3)">+3V3</text>
<text x="83.4" y="34">C1</text>
<text x="83.4" y="39.1">10uF/6.3V</text>
<text x="47.6" y="43.8">CON1</text>
<text x="79.4" y="44.5">GND</text>
<text x="38.8" y="69.9">GND</text>
<text x="47.6" y="67.4">MICROHAL_CONNECTOR_M_1_REDUCED</text>
<text x="198.7" y="75" transform="rotate(-90 198.7 75)">+3V3</text>
<text x="208.9" y="75" transform="rotate(-90 208.9 75)">+3V3</text>
<text x="219.1" y="75" transform="rotate(-90 219.1 75)">+3V3</text>
<text x="202.6" y="80.8">10k</text>
<text x="202.6" y="78.6">R1</text>
<text x="212.7" y="80.8">10k</text>
<text x="212.7" y="78.6">R2</text>
<text x="222.9" y="80.8">10k</text>
<text x="222.9" y="78.6">R3</text>
<text x="153" y="87.7" transform="rotate(-90 153 87.7)">+3V3</text>
<text x="170.8" y="89.7">IC1</text>
<text x="157.1" y="97.5">C2</text>
<text x="157.1" y="102.6">100nF/6.3V</text>
<text x="153" y="118.2">GND</text>
<text x="170.8" y="115.6">TMP006</text>
<text x="196.2" y="118.2">GND</text>
</g>
<g font-size="2.1" fill="#808080">
<text x="45.4" y="46.7">1</text>
<text x="51.2" y="47.8">GND</text>
<text x="62.6" y="47.8">3.3V</text>
<text x="71.6" y="46.7">2</text>
<text x="45.4" y="49.3">3</text>
<text x="45.4" y="51.8">5</text>
<text x="51.2" y="50.4">SDA</text>
<text x="51.2" y="52.9">SCL</text>
<text x="60.8" y="52.9">GPIO1</text>
<text x="64.5" y="50.4">5V</text>
<text x="71.6" y="49.3">4</text>
<text x="71.6" y="51.8">6</text>
<text x="44.2" y="59.4">11</text>
<text x="45.4" y="54.3">7</text>
<text x="45.4" y="56.9">9</text>
<text x="51.2" y="55.4">MISO</text>
<text x="51.2" y="58">MOSI</text>
<text x="60.8" y="55.5">GPIO2</text>
<text x="64.5" y="58">SS</text>
<text x="71.6" y="54.3">8</text>
<text x="71.6" y="56.9">10</text>
<text x="71.6" y="59.4">12</text>
<text x="44.2" y="62">13</text>
<text x="51.2" y="60.5">SCK</text>
<text x="51.2" y="63.1">GPIO4</text>
<text x="60.8" y="60.5">GPIO3</text>
<text x="166" y="92.4">A3</text>
<text x="173.1" y="93.5">V+</text>
<text x="184.9" y="93.5">SDA</text>
<text x="193.5" y="92.4">C3</text>
<text x="185.3" y="98.6">SCL</text>
<text x="193.5" y="97.5">B3</text>
<text x="166" y="107.7">A2</text>
<text x="183.3" y="103.7">DRDY</text>
<text x="193.5" y="107.7">B1</text>
<text x="193.5" y="102.6">C2</text>
<text x="166" y="110.2">A1</text>
<text x="173.1" y="108.8">AGND</text>
<text x="173.1" y="111.3">DGND</text>
<text x="183.5" y="111.3">ADR0</text>
<text x="183.5" y="108.8">ADR1</text>
<text x="193.5" y="110.2">C1</text>
</g>
<g font-size="1.8" fill="#808080">
<text x="31.7" y="50.2">SDA</text>
<text x="32" y="52.8">SCL</text>
<text x="80.7" y="55.3">DRDY</text>
<text x="230.5" y="93.4">SDA</text>
<text x="230.5" y="98.5">SCL</text>
<text x="230.5" y="103.6">DRDY</text>
</g>
</svg>
